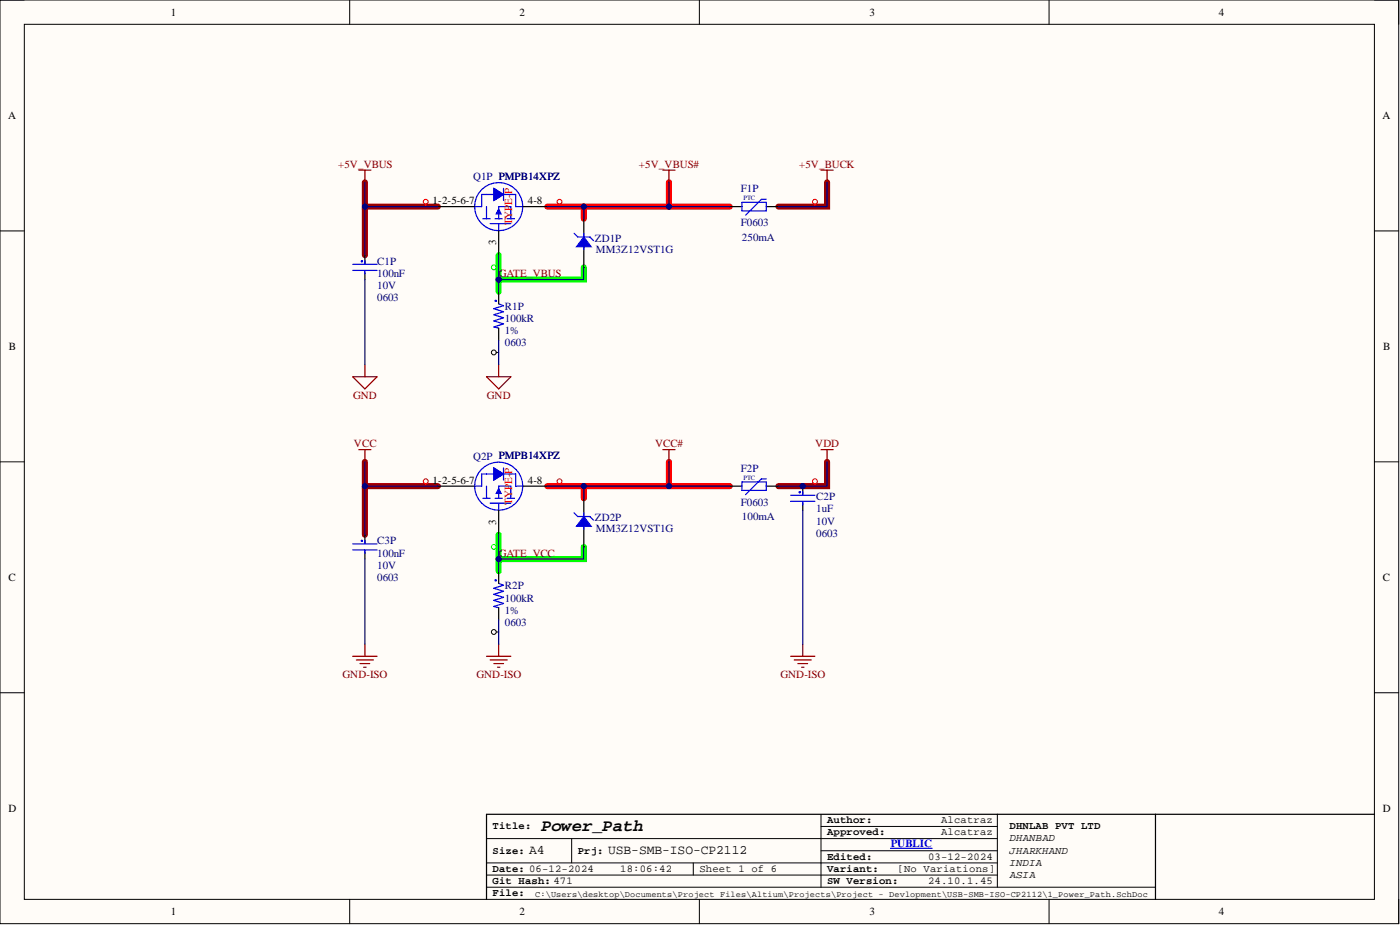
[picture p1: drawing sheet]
<svg xmlns="http://www.w3.org/2000/svg" width="292mm" height="193mm" viewBox="0 0 292 193" stroke-linecap="round" stroke-linejoin="round" font-family="sans-serif">
<path d="M0 0h291.8v192.7h-291.8z" fill-rule="evenodd" fill="#fffcf8"/>
<path d="M0 0h291.8v192.7h-291.8z" fill="none" stroke="#000" stroke-width=".21"/>
<path d="M5.1 5.1h281.7v182.5h-281.7z" fill-rule="evenodd" fill="#fffcf8"/>
<g fill="none" stroke="#000" stroke-width=".21">
<path d="M0 0h5.1M5.1 5.1h281.7v182.5h-281.7zM73 0v5.1M145.9 0v5.1M218.9 0v5.1M286.8 0h5v5.1M0 48.2h5.1M286.8 48.2h5M0 96.3h5.1M286.8 96.3h5M0 144.5h5.1M286.8 144.5h5"/>
<path d="M101.5 174.9h106.6M119.3 174.9v5.1M171.3 172.4h36.8M171.3 177.5h36.8M171.3 169.9v15.2M208.1 169.9v15.2M73 187.6v5.1M101.5 182.6h106.6M101.5 180h106.6M101.5 185.1h139.6M144.6 180v2.6M145.9 187.6v5.1"/>
<path d="M218.9 187.6v5.1M291.8 187.6v5.1"/>
</g>
<path d="M76.1 38v5.1h15.3M172.6 38v5.1h-10.2M76.1 43.1v10.1M76.1 96.3v5.1h15.3M172.6 96.3v5.1h-10.2M76.1 101.4v10.2" fill="none" stroke="#980000" stroke-width="1.3"/>
<path d="M104 53.2v7.7M121.8 55.8v2.5h-17.8M104 111.6v7.6M121.8 114.1v2.5h-17.8" fill="none" stroke="#0f0" stroke-width="1.3"/>
<path d="M139.6 38v5.1M114.2 43.1h38.1M121.8 43.1v2.5M139.6 96.3v5.1M114.2 101.4h38.1M121.8 101.4v2.6" fill="none" stroke="#f00" stroke-width="1.3"/>
<path d="M152.3 43.1h2.5M159.9 43.1h2.5M104 60.9v2.5M104 68.5v2.5M241.1 169.9v17.7M286.8 169.9h-185.3v17.7" fill="none" stroke="#000" stroke-width=".25"/>
<g fill="none" stroke="#00f" stroke-width=".25">
<path d="M154.8 42.2h5.1v1.8h-5.1zM159.9 41.6h-1l-3.3 3.3M104 63.4l1.1 .4-2.1 .6 2.1 .6-2.1 .7 2.1 .6-2.1 .6 2.1 .7-2.1 .6 1 .3M185.8 177h8.7"/>
<circle cx="103.4" cy="62.8" r=".1"/>
</g>
<path d="M74.9 35.5h2.5M76.1 35.5v2.5M73.6 78.6h5.1l-2.6 2.5zM76.1 76.1v2.5M101.5 78.6h5.1l-2.6 2.5zM104 76.1v2.5" fill="none" stroke="#800000" stroke-width=".25"/>
<g fill="none" stroke="#f00" stroke-width=".21">
<path d="M88.8 42.6v.5M116.7 42.6v.5"/>
<circle cx="88.8" cy="42.1" r=".51"/>
<circle cx="116.7" cy="42.1" r=".51"/>
</g>
<circle cx="104" cy="58.3" r=".51" fill="#000080"/>
<circle cx="104" cy="58.3" r=".51" fill="none" stroke="#000080" stroke-width=".21"/>
<g fill="none" stroke="#f00" stroke-width=".21">
<path d="M170 42.6v.5"/>
<circle cx="170" cy="42.1" r=".51"/>
</g>
<path d="M138.3 35.5h2.5M139.6 35.5v2.5M171.3 35.5h2.5M172.6 35.5v2.5" fill="none" stroke="#800000" stroke-width=".25"/>
<g fill="none" stroke="#000" stroke-width=".21">
<path d="M103.5 73.5h.5"/>
<circle cx="103" cy="73.5" r=".51"/>
</g>
<path d="M106.4 38.7a5 5 0 0 0-7.4 4.2 5 5 0 0 0 7.1 4.8 5 5 0 0 0 1.2-8.4l-.8-.5M100.5 43.1v-2.5h7.1v2.5M100.7 45.6h1.6M101.5 43.1v2.5M102.3 46.7h4.3M103.3 45.6h1.5M104 45.6v-2.5h2.6v2.5M105.8 45.6h1.5" fill="none" stroke="#00f" stroke-width=".25"/>
<path d="M104 43.6l.6 1h-1.1z" fill="#00f"/>
<path d="M103 39.3l2.1 1.3-2.1 1.2zM105.1 39.3v2.5M104 43.6l.6 1h-1.1z" fill="none" stroke="#00f" stroke-width=".25"/>
<path d="M103 39.3l2.1 1.3-2.1 1.2z" fill="#00f"/>
<path d="M103 39.3l2.1 1.3-2.1 1.2z" fill="none" stroke="#00f" stroke-width=".21"/>
<g fill="none" stroke="#00f" stroke-width=".25">
<path d="M73.6 55.1h5.1M73.6 56.4h5.1M76.1 54.4v.7M76.1 56.4v.8M99 43.1h1.5M104 46.7v1.5M107.6 43.1h1.5M159.9 99.9h-1l-3.3 3.3M154.8 100.5h5.1v1.8h-5.1zM165 103.3h5M165 104.6h5M167.5 104.6v.7"/>
<path d="M104 121.7l1.1 .4-2.1 .6 2.1 .6-2.1 .7 2.1 .6-2.1 .7 2.1 .6-2.1 .6 1 .3"/>
<circle cx="75.5" cy="54.5" r=".1"/>
<circle cx="103.4" cy="121.1" r=".1"/>
</g>
<path d="M76.1 53.2v1.8M76.1 56.8v1.5M91.4 43.1h7.6M104 48.2v5M109.1 43.1h5.1M121.8 45.6v5.1M104 119.2v2.5M152.3 101.4h2.5M159.9 101.4h2.5M167.5 105v1.5M104 126.8v2.5" fill="none" stroke="#000" stroke-width=".25"/>
<g fill="none" stroke="#0f0" stroke-width=".21">
<path d="M103.5 55.8h.5"/>
<circle cx="103" cy="55.8" r=".51"/>
</g>
<path d="M74.9 93.8h2.5M76.1 93.8v2.5" fill="none" stroke="#800000" stroke-width=".25"/>
<g fill="none" stroke="#f00" stroke-width=".21">
<path d="M88.8 100.9v.5M116.7 100.9v.5"/>
<circle cx="88.8" cy="100.4" r=".51"/>
<circle cx="116.7" cy="100.4" r=".51"/>
</g>
<circle cx="104" cy="116.6" r=".51" fill="#000080"/>
<circle cx="104" cy="116.6" r=".51" fill="none" stroke="#000080" stroke-width=".21"/>
<g fill="none" stroke="#f00" stroke-width=".21">
<path d="M170 100.9v.5"/>
<circle cx="170" cy="100.4" r=".51"/>
</g>
<path d="M138.3 93.8h2.5M139.6 93.8v2.5M171.3 93.8h2.5M172.6 93.8v2.5" fill="none" stroke="#800000" stroke-width=".25"/>
<g fill="none" stroke="#000" stroke-width=".21">
<path d="M103.5 131.8h.5"/>
<circle cx="103" cy="131.8" r=".51"/>
</g>
<path d="M106.4 97a5 5 0 0 0-7.4 4.3 5 5 0 0 0 7.1 4.7 5 5 0 0 0 1.2-8.4l-.8-.5M100.5 101.4v-2.5h7.1v2.5M100.7 104h1.6M101.5 101.4v2.6M102.3 105h4.3M103.3 104h1.5M104 104v-2.6h2.6v2.6M105.8 104h1.5" fill="none" stroke="#00f" stroke-width=".25"/>
<path d="M104 101.9l.6 1h-1.1z" fill="#00f"/>
<path d="M103 97.6l2.1 1.3-2.1 1.3zM105.1 97.6v2.6M104 101.9l.6 1h-1.1z" fill="none" stroke="#00f" stroke-width=".25"/>
<path d="M103 97.6l2.1 1.3-2.1 1.3z" fill="#00f"/>
<path d="M103 97.6l2.1 1.3-2.1 1.3z" fill="none" stroke="#00f" stroke-width=".21"/>
<g fill="none" stroke="#00f" stroke-width=".25">
<path d="M73.6 113.5h5.1M73.6 114.7h5.1M76.1 112.7v.8M76.1 114.7v.8M99 101.4h1.5M104 105v1.5M107.6 101.4h1.5"/>
<circle cx="75.5" cy="112.8" r=".1"/>
</g>
<path d="M76.1 111.6v1.7M76.1 115.1v1.5M91.4 101.4h7.6M104 106.5v5.1M109.1 101.4h5.1M121.8 104v5" fill="none" stroke="#000" stroke-width=".25"/>
<g fill="none" stroke="#0f0" stroke-width=".21">
<path d="M103.5 114.1h.5"/>
<circle cx="103" cy="114.1" r=".51"/>
</g>
<g fill="none" stroke="#800000" stroke-width=".25">
<path d="M73.6 136.9h5.1M74.4 137.7h3.5M75.1 138.4h2M75.9 139.2h.5M76.1 134.4v2.5M101.5 136.9h5.1M102.3 137.7h3.5M103 138.4h2.1M103.8 139.2h.5M104 134.4v2.5M165 136.9h5M165.7 137.7h3.6"/>
<path d="M166.5 138.4h2M167.2 139.2h.5M167.5 134.4v2.5"/>
</g>
<path d="M172.6 38v5.1h-10.2M104 53.2v7.7" fill="none" stroke="#000080" stroke-width=".25"/>
<circle cx="104" cy="58.3" r=".51" fill="#000080"/>
<circle cx="104" cy="58.3" r=".51" fill="none" stroke="#000080" stroke-width=".21"/>
<path d="M139.6 38v5.1" fill="none" stroke="#000080" stroke-width=".25"/>
<circle cx="139.6" cy="43.1" r=".51" fill="#000080"/>
<circle cx="139.6" cy="43.1" r=".51" fill="none" stroke="#000080" stroke-width=".21"/>
<path d="M121.8 55.8v2.5h-17.8" fill="none" stroke="#000080" stroke-width=".25"/>
<circle cx="104" cy="58.3" r=".51" fill="#000080"/>
<circle cx="104" cy="58.3" r=".51" fill="none" stroke="#000080" stroke-width=".21"/>
<path d="M76.1 38v5.1h15.3M104 71v5.1" fill="none" stroke="#000080" stroke-width=".25"/>
<circle cx="76.1" cy="43.1" r=".51" fill="#000080"/>
<circle cx="76.1" cy="43.1" r=".51" fill="none" stroke="#000080" stroke-width=".21"/>
<path d="M76.1 43.1v10.1" fill="none" stroke="#000080" stroke-width=".25"/>
<circle cx="76.1" cy="43.1" r=".51" fill="#000080"/>
<circle cx="76.1" cy="43.1" r=".51" fill="none" stroke="#000080" stroke-width=".21"/>
<path d="M76.1 58.3v17.8M121.8 43.1v2.5" fill="none" stroke="#000080" stroke-width=".25"/>
<circle cx="121.8" cy="43.1" r=".51" fill="#000080"/>
<circle cx="121.8" cy="43.1" r=".51" fill="none" stroke="#000080" stroke-width=".21"/>
<path d="M172.6 96.3v5.1h-10.2M104 111.6v7.6" fill="none" stroke="#000080" stroke-width=".25"/>
<circle cx="104" cy="116.6" r=".51" fill="#000080"/>
<circle cx="104" cy="116.6" r=".51" fill="none" stroke="#000080" stroke-width=".21"/>
<path d="M139.6 96.3v5.1" fill="none" stroke="#000080" stroke-width=".25"/>
<circle cx="139.6" cy="101.4" r=".51" fill="#000080"/>
<circle cx="139.6" cy="101.4" r=".51" fill="none" stroke="#000080" stroke-width=".21"/>
<path d="M121.8 114.1v2.5h-17.8" fill="none" stroke="#000080" stroke-width=".25"/>
<circle cx="104" cy="116.6" r=".51" fill="#000080"/>
<circle cx="104" cy="116.6" r=".51" fill="none" stroke="#000080" stroke-width=".21"/>
<path d="M76.1 96.3v5.1h15.3M104 129.3v5.1" fill="none" stroke="#000080" stroke-width=".25"/>
<circle cx="76.1" cy="101.4" r=".51" fill="#000080"/>
<circle cx="76.1" cy="101.4" r=".51" fill="none" stroke="#000080" stroke-width=".21"/>
<path d="M76.1 101.4v10.2" fill="none" stroke="#000080" stroke-width=".25"/>
<circle cx="76.1" cy="101.4" r=".51" fill="#000080"/>
<circle cx="76.1" cy="101.4" r=".51" fill="none" stroke="#000080" stroke-width=".21"/>
<path d="M76.1 116.6v17.8M121.8 101.4v2.6" fill="none" stroke="#000080" stroke-width=".25"/>
<circle cx="121.8" cy="101.4" r=".51" fill="#000080"/>
<circle cx="121.8" cy="101.4" r=".51" fill="none" stroke="#000080" stroke-width=".21"/>
<path d="M114.2 101.4h38.1" fill="none" stroke="#000080" stroke-width=".25"/>
<circle cx="121.8" cy="101.4" r=".51" fill="#000080"/>
<circle cx="121.8" cy="101.4" r=".51" fill="none" stroke="#000080" stroke-width=".21"/>
<circle cx="139.6" cy="101.4" r=".51" fill="#000080"/>
<circle cx="139.6" cy="101.4" r=".51" fill="none" stroke="#000080" stroke-width=".21"/>
<path d="M114.2 43.1h38.1M167.5 106.5v27.9" fill="none" stroke="#000080" stroke-width=".25"/>
<circle cx="121.8" cy="43.1" r=".51" fill="#000080"/>
<circle cx="121.8" cy="43.1" r=".51" fill="none" stroke="#000080" stroke-width=".21"/>
<circle cx="139.6" cy="43.1" r=".51" fill="#000080"/>
<circle cx="139.6" cy="43.1" r=".51" fill="none" stroke="#000080" stroke-width=".21"/>
<g font-size="6" fill="#00f">
<text x="121.4" y="54.3">PIZD1P02</text>
<text x="121.4" y="112.8">PIZD2P02</text>
</g>
<text font-size="3.5" x="112.9" y="173.3">Power_Path</text>
<text font-size="2.8" fill="#000080" x="166.9" y="102.9">PIC2P01</text>
<g font-size="2.7">
<text x="110.4" y="178.2">A4</text>
<text x="126.9" y="178.2">USB-SMB-ISO-CP2112</text>
</g>
<g font-size="2.3">
<text x="35.6" y="3.3">1</text>
<text x="108.4" y="3.3">2</text>
<text x="181.4" y="3.3">3</text>
<text x="254.3" y="3.3">4</text>
<text x="1.7" y="24.8">A</text>
<text x="288.5" y="24.8">A</text>
<text x="90.3" y="42.6">1-2-5-6-7</text>
<text x="110.1" y="42.6">4-8</text>
<text x="103.5" y="51.1" transform="rotate(-90 103.5 51.1)">3</text>
<text x="1.9" y="73">B</text>
<text x="288.6" y="73">B</text>
<text x="90.3" y="100.9">1-2-5-6-7</text>
<text x="110.1" y="100.9">4-8</text>
<text x="103.5" y="109.4" transform="rotate(-90 103.5 109.4)">3</text>
<text x="1.8" y="121.2">C</text>
<text x="288.5" y="121.2">C</text>
<text x="1.8" y="169.4">D</text>
<text x="288.5" y="169.4">D</text>
<text x="35.6" y="190.9">1</text>
<text x="108.4" y="190.9">2</text>
<text x="181.4" y="190.9">3</text>
<text x="254.3" y="190.9">4</text>
</g>
<g font-size="2.3" fill="#800000">
<text x="70.5" y="35">+5V_VBUS</text>
<text x="133.3" y="35">+5V_VBUS#</text>
<text x="166.7" y="35">+5V_BUCK</text>
<text x="104" y="57.8">GATE_VBUS</text>
<text x="73.7" y="83.2">GND</text>
<text x="101.6" y="83.2">GND</text>
<text x="73.8" y="93.3">VCC</text>
<text x="136.7" y="93.3">VCC#</text>
<text x="170.1" y="93.3">VDD</text>
<text x="104" y="116.1">GATE_VCC</text>
<text x="71.5" y="141.5">GND-ISO</text>
<text x="99.4" y="141.5">GND-ISO</text>
<text x="162.8" y="141.5">GND-ISO</text>
</g>
<g font-size="2.3" fill="#000080">
<text x="98.7" y="37.6">Q1P PMPB14XPZ</text>
<text x="154.5" y="40.1">F1P</text>
<text x="154.5" y="47.2">F0603</text>
<text x="124.1" y="50.5">ZD1P</text>
<text x="124.3" y="52.7">MM3Z12VST1G</text>
<text x="154.8" y="50.2">250mA</text>
<text x="78.7" y="57.8">100nF</text>
<text x="78.7" y="55.3">C1P</text>
<text x="78.7" y="60.3">10V</text>
<text x="78.7" y="62.9">0603</text>
<text x="105.3" y="64.7">R1P</text>
<text x="105.3" y="69.7">1%</text>
<text x="105.3" y="67.2">100kR</text>
<text x="105.3" y="72.3">0603</text>
<text x="98.7" y="95.9">Q2P PMPB14XPZ</text>
<text x="154.5" y="98.4">F2P</text>
<text x="154.5" y="105.5">F0603</text>
<text x="170.3" y="106.9">1uF</text>
<text x="170.3" y="104.4">C2P</text>
<text x="78.7" y="113.6">C3P</text>
<text x="124.1" y="108.8">ZD2P</text>
<text x="124.3" y="111.1">MM3Z12VST1G</text>
<text x="154.8" y="108.5">100mA</text>
<text x="170.3" y="109.4">10V</text>
<text x="170.3" y="112">0603</text>
<text x="78.7" y="116.1">100nF</text>
<text x="78.7" y="118.7">10V</text>
<text x="78.7" y="121.2">0603</text>
<text x="105.3" y="125.5">100kR</text>
<text x="105.3" y="123">R2P</text>
<text x="105.3" y="128">1%</text>
<text x="105.3" y="130.6">0603</text>
</g>
<g font-size="2.3" fill="#f00">
<text x="106.8" y="47" transform="rotate(-90 106.8 47)">TYPE-P</text>
<text x="106.8" y="105.3" transform="rotate(-90 106.8 105.3)">TYPE-P</text>
</g>
<text font-size="2.3" fill="#00f" x="185.8" y="176.7">PUBLIC</text>
<g font-size="2.2">
<text x="102.8" y="173">Title:</text>
<text x="172.6" y="171.7">Author:</text>
<text x="196.3" y="171.7">Alcatraz</text>
<text x="210.6" y="173">DHNLAB PVT LTD</text>
<text x="102.8" y="178.1">Size:</text>
<text x="120.5" y="178.1">Prj:</text>
<text x="172.6" y="174.3">Approved:</text>
<text x="172.6" y="179.3">Edited:</text>
<text x="193.6" y="179.3">03-12-2024</text>
<text x="196.3" y="174.3">Alcatraz</text>
<text x="210.6" y="175.5">DHANBAD</text>
<text x="210.6" y="178.1">JHARKHAND</text>
<text x="102.8" y="181.9">Date: 06-12-2024</text>
<text x="102.8" y="184.4">Git Hash: 471</text>
<text x="129.4" y="181.9">18:06:42</text>
<text x="145.9" y="181.9">Sheet 1 of 6</text>
<text x="172.6" y="184.4">SW Version:</text>
<text x="172.6" y="181.9">Variant:</text>
<text x="187.3" y="181.9">[No Variations]</text>
<text x="193.6" y="184.4">24.10.1.45</text>
<text x="210.6" y="180.6">INDIA</text>
<text x="210.6" y="183.1">ASIA</text>
<text x="102.8" y="186.9">File:</text>
</g>
<text font-size="1.8" x="111.7" y="187.1">C:\Users\desktop\Documents\Project Files\Altium\Projects\Project - Devlopment\USB-SMB-ISO-CP2112\1_Power_Path.SchDoc</text>
<g font-size="1.4" fill="#000080">
<text x="155.1" y="41.8">PTC</text>
<text x="155.1" y="100.1">PTC</text>
</g>
</svg>
